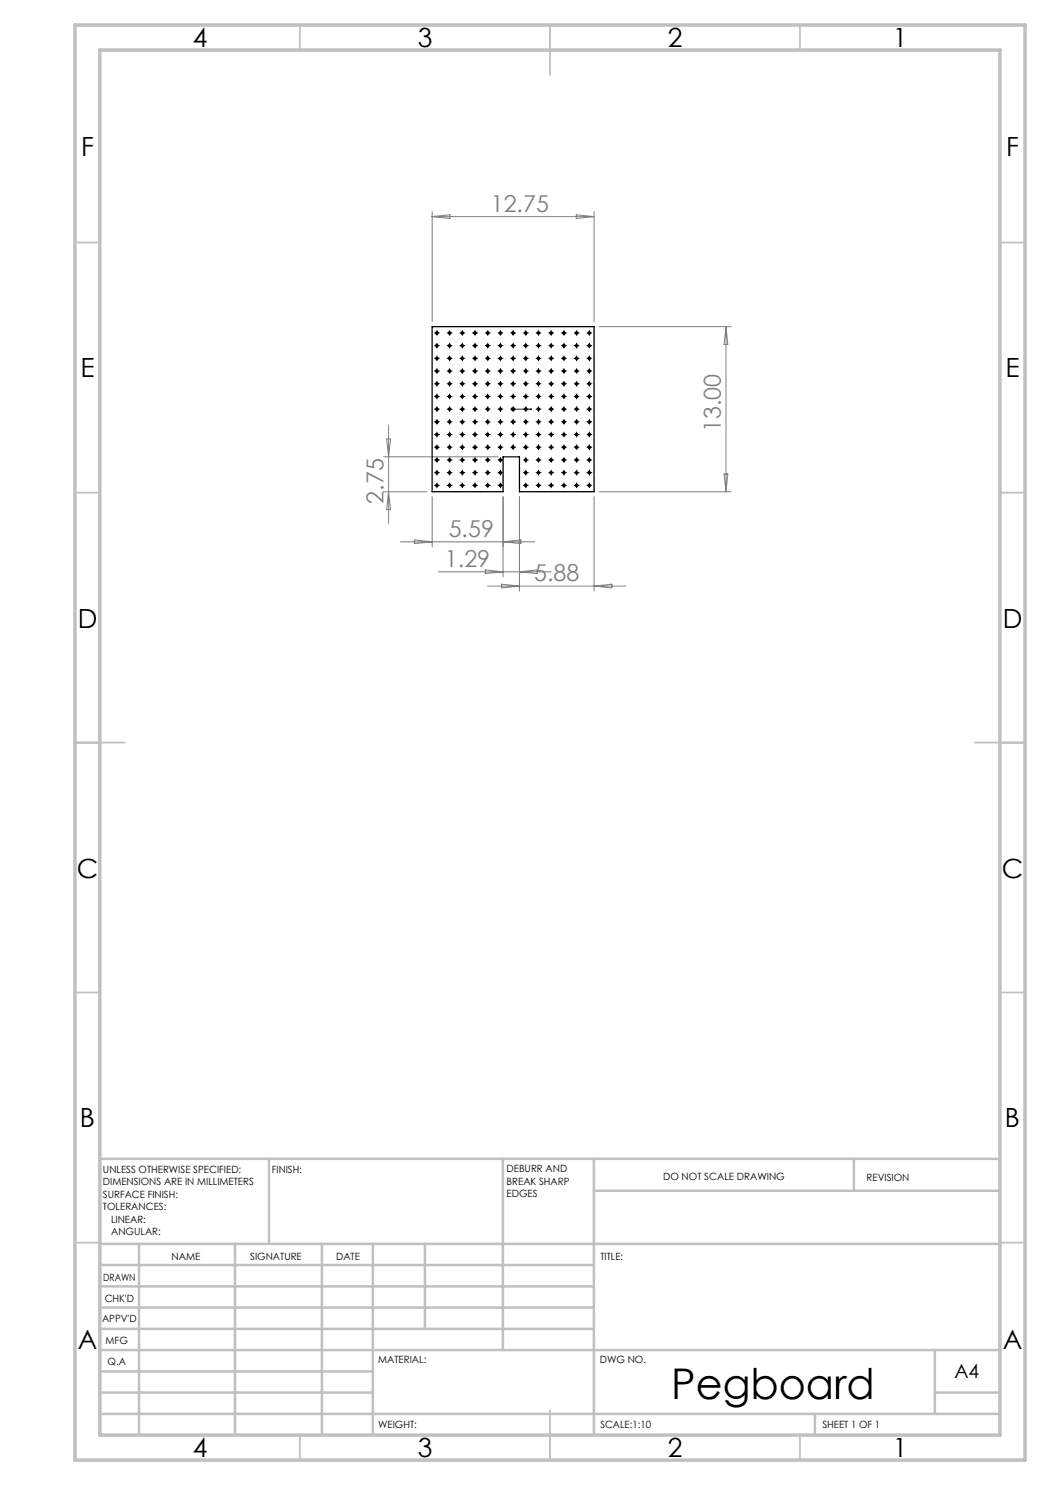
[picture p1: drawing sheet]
<svg xmlns="http://www.w3.org/2000/svg" width="210mm" height="297mm" viewBox="0 0 210 297" stroke-linecap="round" stroke-linejoin="round" font-family="sans-serif">
<path d="M102.5 81.8h.2zM102.6 81.8h.1M102.6 81.8h3.7M106.3 81.8h-.3h.3" fill="none" stroke="#00f" stroke-width=".2"/>
<g fill="none" stroke="#808080" stroke-width=".2">
<path d="M86.4 42.3v22M86.4 43.3h32.4M86.4 43.3l3.6-.3v.7zM115.3 43l3.5 .3-3.5 .4zM118.8 42.3v22M119.8 65.3h26.4M145.2 65.3v33.1M145.2 65.3l.4 3.6h-.8zM76.7 98.4h8.7M76.7 91.4h22.9M77.3 87.8h.8l-.4 3.6zM77.7 85v19.7"/>
<path d="M77.7 98.4l.4 3.5h-.8zM86.4 99.3v10.1M100.6 99.3v16.1M102.1 81.8h1M102.3 81.5l.7 .7M102.6 81.3v1M103 81.5l-.7 .7M103.9 99.3v18.9M118.8 99.3v18.9M119.8 98.4h26.4M144.8 94.8h.8l-.4 3.6zM80.1 108.4h26.9"/>
<path d="M82.9 108l3.5 .4-3.5 .3zM87.7 114.4h22.5M97 114l3.6 .4-3.6 .3zM97.5 117.2h27.7M100.3 116.8l3.6 .4-3.6 .4zM100.6 108.4l3.6-.4v.7zM103.9 114.4l3.6-.4v.7zM118.8 117.2l3.6-.4v.8z"/>
</g>
<g fill="none" stroke="#000" stroke-width=".2" stroke-dasharray="15.2 1.3 1.3 1.3">
<path d="M87.1 66.6h-.2M87.1 69.1h-.2M87.1 71.7h-.2M87.1 74.2h-.2M87.1 76.7h-.2M87.1 79.3h-.2M87.4 66.3v-.2M87.4 66.8v.3M87.4 68.9v-.3M87.4 69.4v.2M87.4 71.4v-.2M87.4 71.9v.3"/>
<path d="M87.4 74v-.3M87.4 74.5v.2M87.4 76.5v-.2M87.4 77v.2M87.4 79v-.2M87.4 79.5v.3M87.6 66.6h.3M87.6 69.1h.3M87.6 71.7h.3M87.6 74.2h.3M87.6 76.7h.3M87.6 79.3h.3"/>
<path d="M89.7 66.6h-.3M89.7 69.1h-.3M89.7 71.7h-.3M89.7 74.2h-.3M89.7 76.7h-.3M89.7 79.3h-.3M89.9 66.3v-.2M89.9 66.8v.3M89.9 68.9v-.3M89.9 69.4v.2M89.9 71.4v-.2M89.9 71.9v.3"/>
<path d="M89.9 74v-.3M89.9 74.5v.2M89.9 76.5v-.2M89.9 77v.2M89.9 79v-.2M89.9 79.5v.3M90.2 66.6h.2M90.2 69.1h.2M90.2 71.7h.2M90.2 74.2h.2M90.2 76.7h.2M90.2 79.3h.2"/>
<path d="M92.2 69.1h-.2M92.2 66.6h-.2M92.2 79.3h-.2M92.2 76.7h-.2M92.2 74.2h-.2M92.2 71.7h-.2M92.5 68.9v-.3M92.5 69.4v.2M92.5 66.3v-.2M92.5 66.8v.3M92.5 79v-.2M92.5 79.5v.3"/>
<path d="M92.5 76.5v-.2M92.5 77v.2M92.5 74v-.3M92.5 74.5v.2M92.5 71.4v-.2M92.5 71.9v.3M92.7 69.1h.3M92.7 66.6h.3M92.7 79.3h.3M92.7 76.7h.3M92.7 74.2h.3M92.7 71.7h.3"/>
<path d="M94.8 66.6h-.3M94.8 69.1h-.3M94.8 71.7h-.3M94.8 79.3h-.3M94.8 76.7h-.3M94.8 74.2h-.3M95 66.3v-.2M95 66.8v.3M95 68.9v-.3M95 69.4v.2M95 71.4v-.2M95 71.9v.3"/>
<path d="M95 79v-.2M95 79.5v.3M95 76.5v-.2M95 77v.2M95 74v-.3M95 74.5v.2M95.3 66.6h.2M95.3 69.1h.2M95.3 71.7h.2M95.3 79.3h.2M95.3 76.7h.2M95.3 74.2h.2"/>
<path d="M97.3 76.7h-.2M97.3 79.3h-.2M97.3 74.2h-.2M97.3 71.7h-.2M97.3 69.1h-.2M97.3 66.6h-.2M97.6 76.5v-.2M97.6 77v.2M97.6 79v-.2M97.6 79.5v.3M97.6 74v-.3M97.6 74.5v.2"/>
<path d="M97.6 71.4v-.2M97.6 71.9v.3M97.6 68.9v-.3M97.6 69.4v.2M97.6 66.3v-.2M97.6 66.8v.3M97.8 76.7h.2M97.8 79.3h.2M97.8 74.2h.2M97.8 71.7h.2M97.8 69.1h.2M97.8 66.6h.2"/>
<path d="M99.8 69.1h-.2M99.8 71.7h-.2M99.8 74.2h-.2M99.8 76.7h-.2M99.8 79.3h-.2M99.8 66.6h-.2M100.1 68.9v-.3M100.1 69.4v.2M100.1 71.4v-.2M100.1 71.9v.3M100.1 74v-.3M100.1 74.5v.2"/>
<path d="M100.1 76.5v-.2M100.1 77v.2M100.1 79v-.2M100.1 79.5v.3M100.1 66.3v-.2M100.1 66.8v.3M100.3 69.1h.3M100.3 71.7h.3M100.3 74.2h.3M100.3 76.7h.3M100.3 79.3h.3M100.3 66.6h.3"/>
<path d="M102.4 79.3h-.3M102.4 76.7h-.3M102.4 74.2h-.3M102.4 71.7h-.3M102.4 66.6h-.3M102.4 69.1h-.3M102.6 79v-.2M102.6 79.5v.3M102.6 76.5v-.2M102.6 77v.2M102.6 74v-.3M102.6 74.5v.2"/>
<path d="M102.6 71.4v-.2M102.6 71.9v.3M102.6 66.3v-.2M102.6 66.8v.3M102.6 68.9v-.3M102.6 69.4v.2M102.9 79.3h.2M102.9 76.7h.2M102.9 74.2h.2M102.9 71.7h.2M102.9 66.6h.2M102.9 69.1h.2"/>
<path d="M104.9 69.1h-.2M104.9 71.7h-.2M104.9 66.6h-.2M104.9 79.3h-.2M104.9 74.2h-.2M104.9 76.7h-.2M105.2 68.9v-.3M105.2 69.4v.2M105.2 71.4v-.2M105.2 71.9v.3M105.2 66.3v-.2M105.2 66.8v.3"/>
<path d="M105.2 79v-.2M105.2 79.5v.3M105.2 74v-.3M105.2 74.5v.2M105.2 76.5v-.2M105.2 77v.2M105.4 69.1h.3M105.4 71.7h.3M105.4 66.6h.3M105.4 79.3h.3M105.4 74.2h.3M105.4 76.7h.3"/>
<path d="M107.5 71.7h-.3M107.5 66.6h-.3M107.5 69.1h-.3M107.5 79.3h-.3M107.5 74.2h-.3M107.5 76.7h-.3M107.7 71.4v-.2M107.7 71.9v.3M107.7 66.3v-.2M107.7 66.8v.3M107.7 68.9v-.3M107.7 69.4v.2"/>
<path d="M107.7 79v-.2M107.7 79.5v.3M107.7 74v-.3M107.7 74.5v.2M107.7 76.5v-.2M107.7 77v.2M108 71.7h.2M108 66.6h.2M108 69.1h.2M108 79.3h.2M108 74.2h.2M108 76.7h.2"/>
<path d="M110 71.7h-.2M110 66.6h-.2M110 69.1h-.2M110 79.3h-.2M110 74.2h-.2M110 76.7h-.2M110.3 71.4v-.2M110.3 71.9v.3M110.3 66.3v-.2M110.3 66.8v.3M110.3 68.9v-.3M110.3 69.4v.2"/>
<path d="M110.3 79v-.2M110.3 79.5v.3M110.3 74v-.3M110.3 74.5v.2M110.3 76.5v-.2M110.3 77v.2M110.5 71.7h.2M110.5 66.6h.2M110.5 69.1h.2M110.5 79.3h.2M110.5 74.2h.2M110.5 76.7h.2"/>
<path d="M112.5 71.7h-.2M112.5 66.6h-.2M112.5 69.1h-.2M112.5 79.3h-.2M112.5 74.2h-.2M112.5 76.7h-.2M112.8 71.4v-.2M112.8 71.9v.3M112.8 66.3v-.2M112.8 66.8v.3M112.8 68.9v-.3M112.8 69.4v.2"/>
<path d="M112.8 79v-.2M112.8 79.5v.3M112.8 74v-.3M112.8 74.5v.2M112.8 76.5v-.2M112.8 77v.2M113 71.7h.3M113 66.6h.3M113 69.1h.3M113 79.3h.3M113 74.2h.3M113 76.7h.3"/>
<path d="M115.1 71.7h-.3M115.1 66.6h-.3M115.1 69.1h-.3M115.1 79.3h-.3M115.1 74.2h-.3M115.1 76.7h-.3M115.3 71.4v-.2M115.3 71.9v.3M115.3 66.3v-.2M115.3 66.8v.3M115.3 68.9v-.3M115.3 69.4v.2"/>
<path d="M115.3 79v-.2M115.3 79.5v.3M115.3 74v-.3M115.3 74.5v.2M115.3 76.5v-.2M115.3 77v.2M115.6 71.7h.2M115.6 66.6h.2M115.6 69.1h.2M115.6 79.3h.2M115.6 74.2h.2M115.6 76.7h.2"/>
<path d="M117.6 71.7h-.2M117.6 66.6h-.2M117.6 69.1h-.2M117.6 79.3h-.2M117.6 74.2h-.2M117.6 76.7h-.2M117.9 71.4v-.2M117.9 71.9v.3M117.9 66.3v-.2M117.9 66.8v.3M117.9 68.9v-.3M117.9 69.4v.2"/>
<path d="M117.9 79v-.2M117.9 79.5v.3M117.9 74v-.3M117.9 74.5v.2M117.9 76.5v-.2M117.9 77v.2M118.1 71.7h.3M118.1 66.6h.3M118.1 69.1h.3M118.1 79.3h.3M118.1 74.2h.3M118.1 76.7h.3"/>
<path d="M87.1 89.4h-.2M87.1 86.9h-.2M87.1 92h-.2M87.1 81.8h-.2M87.1 84.4h-.2M87.1 97.1h-.2M87.1 94.5h-.2M87.4 89.2v-.2M87.4 89.7v.2M87.4 86.7v-.3M87.4 87.2v.2M87.4 91.7v-.2"/>
<path d="M87.4 92.2v.3M87.4 81.6v-.3M87.4 82.1v.2M87.4 84.1v-.2M87.4 84.6v.3M87.4 96.8v-.2M87.4 97.3v.3M87.4 94.3v-.3M87.4 94.8v.2M87.6 89.4h.3M87.6 86.9h.3M87.6 92h.3"/>
<path d="M87.6 81.8h.3M87.6 84.4h.3M87.6 97.1h.3M87.6 94.5h.3M89.7 89.4h-.3M89.7 86.9h-.3M89.7 92h-.3M89.7 81.8h-.3M89.7 84.4h-.3M89.7 97.1h-.3M89.7 94.5h-.3M89.9 89.2v-.2"/>
<path d="M89.9 89.7v.2M89.9 86.7v-.3M89.9 87.2v.2M89.9 91.7v-.2M89.9 92.2v.3M89.9 81.6v-.3M89.9 82.1v.2M89.9 84.1v-.2M89.9 84.6v.3M89.9 96.8v-.2M89.9 97.3v.3M89.9 94.3v-.3"/>
<path d="M89.9 94.8v.2M90.2 89.4h.2M90.2 86.9h.2M90.2 92h.2M90.2 81.8h.2M90.2 84.4h.2M90.2 97.1h.2M90.2 94.5h.2M92.2 89.4h-.2M92.2 86.9h-.2M92.2 92h-.2M92.2 81.8h-.2"/>
<path d="M92.2 84.4h-.2M92.2 97.1h-.2M92.2 94.5h-.2M92.5 89.2v-.2M92.5 89.7v.2M92.5 86.7v-.3M92.5 87.2v.2M92.5 91.7v-.2M92.5 92.2v.3M92.5 81.6v-.3M92.5 82.1v.2M92.5 84.1v-.2"/>
<path d="M92.5 84.6v.3M92.5 96.8v-.2M92.5 97.3v.3M92.5 94.3v-.3M92.5 94.8v.2M92.7 89.4h.3M92.7 86.9h.3M92.7 92h.3M92.7 81.8h.3M92.7 84.4h.3M92.7 97.1h.3M92.7 94.5h.3"/>
<path d="M94.8 89.4h-.3M94.8 86.9h-.3M94.8 92h-.3M94.8 81.8h-.3M94.8 84.4h-.3M94.8 97.1h-.3M94.8 94.5h-.3M95 89.2v-.2M95 89.7v.2M95 86.7v-.3M95 87.2v.2M95 91.7v-.2"/>
<path d="M95 92.2v.3M95 81.6v-.3M95 82.1v.2M95 84.1v-.2M95 84.6v.3M95 96.8v-.2M95 97.3v.3M95 94.3v-.3M95 94.8v.2M95.3 89.4h.2M95.3 86.9h.2M95.3 92h.2"/>
<path d="M95.3 81.8h.2M95.3 84.4h.2M95.3 97.1h.2M95.3 94.5h.2M97.3 89.4h-.2M97.3 86.9h-.2M97.3 92h-.2M97.3 81.8h-.2M97.3 84.4h-.2M97.3 97.1h-.2M97.3 94.5h-.2M97.6 89.2v-.2"/>
<path d="M97.6 89.7v.2M97.6 86.7v-.3M97.6 87.2v.2M97.6 91.7v-.2M97.6 92.2v.3M97.6 81.6v-.3M97.6 82.1v.2M97.6 84.1v-.2M97.6 84.6v.3M97.6 96.8v-.2M97.6 97.3v.3M97.6 94.3v-.3"/>
<path d="M97.6 94.8v.2M97.8 89.4h.2M97.8 86.9h.2M97.8 92h.2M97.8 81.8h.2M97.8 84.4h.2M97.8 97.1h.2M97.8 94.5h.2M99.8 89.4h-.2M99.8 86.9h-.2M99.8 94.5h-.2M99.8 92h-.2"/>
<path d="M99.8 81.8h-.2M99.8 84.4h-.2M99.8 97.1h-.2M100.1 89.2v-.2M100.1 89.7v.2M100.1 86.7v-.3M100.1 87.2v.2M100.1 94.3v-.3M100.1 94.8v.2M100.1 91.7v-.2M100.1 92.2v.3M100.1 81.6v-.3"/>
<path d="M100.1 82.1v.2M100.1 84.1v-.2M100.1 84.6v.3M100.1 96.8v-.2M100.1 97.3v.3M100.3 89.4h.3M100.3 86.9h.3M100.3 94.5h.3M100.3 92h.3M100.3 81.8h.3M100.3 84.4h.3M100.3 97.1h.3"/>
<path d="M102.4 81.8h-.3M102.4 84.4h-.3M102.4 86.9h-.3M102.4 89.4h-.3M102.6 81.6v-.3M102.6 82.1v.2M102.6 84.1v-.2M102.6 84.6v.3M102.6 86.7v-.3M102.6 87.2v.2M102.6 89.2v-.2M102.6 89.7v.2"/>
<path d="M102.9 81.8h.2M102.9 84.4h.2M102.9 86.9h.2M102.9 89.4h.2M104.9 94.5h-.2M104.9 92h-.2M104.9 89.4h-.2M104.9 86.9h-.2M104.9 84.4h-.2M104.9 97.1h-.2M104.9 81.8h-.2M105.2 94.3v-.3"/>
<path d="M105.2 94.8v.2M105.2 91.7v-.2M105.2 92.2v.3M105.2 89.2v-.2M105.2 89.7v.2M105.2 86.7v-.3M105.2 87.2v.2M105.2 84.1v-.2M105.2 84.6v.3M105.2 96.8v-.2M105.2 97.3v.3M105.2 81.6v-.3"/>
<path d="M105.2 82.1v.2M105.4 94.5h.3M105.4 92h.3M105.4 89.4h.3M105.4 86.9h.3M105.4 84.4h.3M105.4 97.1h.3M105.4 81.8h.3M107.5 86.9h-.3M107.5 84.4h-.3M107.5 89.4h-.3M107.5 92h-.3"/>
<path d="M107.5 94.5h-.3M107.5 97.1h-.3M107.5 81.8h-.3M107.7 86.7v-.3M107.7 87.2v.2M107.7 84.1v-.2M107.7 84.6v.3M107.7 89.2v-.2M107.7 89.7v.2M107.7 91.7v-.2M107.7 92.2v.3M107.7 94.3v-.3"/>
<path d="M107.7 94.8v.2M107.7 96.8v-.2M107.7 97.3v.3M107.7 81.6v-.3M107.7 82.1v.2M108 86.9h.2M108 84.4h.2M108 89.4h.2M108 92h.2M108 94.5h.2M108 97.1h.2M108 81.8h.2"/>
<path d="M110 97.1h-.2M110 94.5h-.2M110 92h-.2M110 84.4h-.2M110 86.9h-.2M110 89.4h-.2M110 81.8h-.2M110.3 96.8v-.2M110.3 97.3v.3M110.3 94.3v-.3M110.3 94.8v.2M110.3 91.7v-.2"/>
<path d="M110.3 92.2v.3M110.3 84.1v-.2M110.3 84.6v.3M110.3 86.7v-.3M110.3 87.2v.2M110.3 89.2v-.2M110.3 89.7v.2M110.3 81.6v-.3M110.3 82.1v.2M110.5 97.1h.2M110.5 94.5h.2M110.5 92h.2"/>
<path d="M110.5 84.4h.2M110.5 86.9h.2M110.5 89.4h.2M110.5 81.8h.2M112.5 84.4h-.2M112.5 86.9h-.2M112.5 89.4h-.2M112.5 92h-.2M112.5 94.5h-.2M112.5 97.1h-.2M112.5 81.8h-.2M112.8 84.1v-.2"/>
<path d="M112.8 84.6v.3M112.8 86.7v-.3M112.8 87.2v.2M112.8 89.2v-.2M112.8 89.7v.2M112.8 91.7v-.2M112.8 92.2v.3M112.8 94.3v-.3M112.8 94.8v.2M112.8 96.8v-.2M112.8 97.3v.3M112.8 81.6v-.3"/>
<path d="M112.8 82.1v.2M113 84.4h.3M113 86.9h.3M113 89.4h.3M113 92h.3M113 94.5h.3M113 97.1h.3M113 81.8h.3M115.1 97.1h-.3M115.1 94.5h-.3M115.1 92h-.3M115.1 89.4h-.3"/>
<path d="M115.1 86.9h-.3M115.1 84.4h-.3M115.1 81.8h-.3M115.3 96.8v-.2M115.3 97.3v.3M115.3 94.3v-.3M115.3 94.8v.2M115.3 91.7v-.2M115.3 92.2v.3M115.3 89.2v-.2M115.3 89.7v.2M115.3 86.7v-.3"/>
<path d="M115.3 87.2v.2M115.3 84.1v-.2M115.3 84.6v.3M115.3 81.6v-.3M115.3 82.1v.2M115.6 97.1h.2M115.6 94.5h.2M115.6 92h.2M115.6 89.4h.2M115.6 86.9h.2M115.6 84.4h.2M115.6 81.8h.2"/>
<path d="M117.6 81.8h-.2M117.6 97.1h-.2M117.6 94.5h-.2M117.6 92h-.2M117.6 89.4h-.2M117.6 86.9h-.2M117.6 84.4h-.2M117.9 81.6v-.3M117.9 82.1v.2M117.9 96.8v-.2M117.9 97.3v.3M117.9 94.3v-.3"/>
<path d="M117.9 94.8v.2M117.9 91.7v-.2M117.9 92.2v.3M117.9 89.2v-.2M117.9 89.7v.2M117.9 86.7v-.3M117.9 87.2v.2M117.9 84.1v-.2M117.9 84.6v.3M118.1 81.8h.3M118.1 97.1h.3M118.1 94.5h.3"/>
<path d="M118.1 92h.3M118.1 89.4h.3M118.1 86.9h.3M118.1 84.4h.3"/>
</g>
<g fill="none" stroke="#000" stroke-width=".2">
<path d="M87.1 66.6h.5M87.1 69.1h.5M87.1 71.7h.5M87.1 74.2h.5M87.1 76.8h.5M87.1 79.3h.5M87.4 66.4v.4M87.4 68.9v.5M87.4 71.4v.5M87.4 74v.5M87.4 76.5v.5M87.4 79.1v.4"/>
<path d="M89.7 66.6h.5M89.7 69.1h.5M89.7 71.7h.5M89.7 74.2h.5M89.7 76.8h.5M89.7 79.3h.5M89.9 66.4v.4M89.9 68.9v.5M89.9 71.4v.5M89.9 74v.5M89.9 76.5v.5M89.9 79.1v.4"/>
<path d="M92.2 66.6h.5M92.2 69.1h.5M92.2 71.7h.5M92.2 74.2h.5M92.2 76.8h.5M92.2 79.3h.5M92.5 66.4v.4M92.5 68.9v.5M92.5 71.4v.5M92.5 74v.5M92.5 76.5v.5M92.5 79.1v.4"/>
<path d="M94.8 66.6h.4M94.8 69.1h.4M94.8 71.7h.4M94.8 74.2h.4M94.8 76.8h.4M94.8 79.3h.4M95 66.4v.4M95 68.9v.5M95 71.4v.5M95 74v.5M95 76.5v.5M95 79.1v.4"/>
<path d="M97.3 66.6h.5M97.3 69.1h.5M97.3 71.7h.5M97.3 74.2h.5M97.3 76.8h.5M97.3 79.3h.5M97.5 66.4v.4M97.5 68.9v.5M97.5 71.4v.5M97.5 74v.5M97.5 76.5v.5M97.5 79.1v.4"/>
<path d="M99.8 66.6h.5M99.8 69.1h.5M99.8 71.7h.5M99.8 74.2h.5M99.8 76.8h.5M99.8 79.3h.5M100.1 66.4v.4M100.1 68.9v.5M100.1 71.4v.5M100.1 74v.5M100.1 76.5v.5M100.1 79.1v.4"/>
<path d="M102.4 66.6h.5M102.4 69.1h.5M102.4 71.7h.5M102.4 74.2h.5M102.4 76.8h.5M102.4 79.3h.5M102.6 66.4v.4M102.6 68.9v.5M102.6 71.4v.5M102.6 74v.5M102.6 76.5v.5M102.6 79.1v.4"/>
<path d="M104.9 66.6h.5M104.9 69.1h.5M104.9 71.7h.5M104.9 74.2h.5M104.9 76.8h.5M104.9 79.3h.5M105.2 66.4v.4M105.2 68.9v.5M105.2 71.4v.5M105.2 74v.5M105.2 76.5v.5M105.2 79.1v.4"/>
<path d="M107.5 66.6h.4M107.5 69.1h.4M107.5 71.7h.4M107.5 74.2h.4M107.5 76.8h.4M107.5 79.3h.4M107.7 66.4v.4M107.7 68.9v.5M107.7 71.4v.5M107.7 74v.5M107.7 76.5v.5M107.7 79.1v.4"/>
<path d="M110 66.6h.5M110 69.1h.5M110 71.7h.5M110 74.2h.5M110 76.8h.5M110 79.3h.5M110.2 66.4v.4M110.2 68.9v.5M110.2 71.4v.5M110.2 74v.5M110.2 76.5v.5M110.2 79.1v.4"/>
<path d="M112.5 66.6h.5M112.5 69.1h.5M112.5 71.7h.5M112.5 74.2h.5M112.5 76.8h.5M112.5 79.3h.5M112.8 66.4v.4M112.8 68.9v.5M112.8 71.4v.5M112.8 74v.5M112.8 76.5v.5M112.8 79.1v.4"/>
<path d="M115.1 66.6h.5M115.1 69.1h.5M115.1 71.7h.5M115.1 74.2h.5M115.1 76.8h.5M115.1 79.3h.5M115.3 66.4v.4M115.3 68.9v.5M115.3 71.4v.5M115.3 74v.5M115.3 76.5v.5M115.3 79.1v.4"/>
<path d="M117.6 66.6h.5M117.6 69.1h.5M117.6 71.7h.5M117.6 74.2h.5M117.6 76.8h.5M117.6 79.3h.5M117.9 66.4v.4M117.9 68.9v.5M117.9 71.4v.5M117.9 74v.5M117.9 76.5v.5M117.9 79.1v.4"/>
<path d="M87.1 81.8h.5M87.1 84.4h.5M87.1 86.9h.5M87.1 89.5h.5M87.1 92h.5M87.1 97.1h.5M87.1 94.5h.5M87.4 81.6v.5M87.4 84.1v.5M87.4 86.7v.5M87.4 89.2v.5M87.4 91.8v.4"/>
<path d="M87.4 94.3v.5M87.4 96.8v.5M89.7 81.8h.5M89.7 84.4h.5M89.7 86.9h.5M89.7 89.5h.5M89.7 92h.5M89.7 97.1h.5M89.7 94.5h.5M89.9 81.6v.5M89.9 84.1v.5M89.9 86.7v.5"/>
<path d="M89.9 89.2v.5M89.9 91.8v.4M89.9 94.3v.5M89.9 96.8v.5M92.2 81.8h.5M92.2 84.4h.5M92.2 86.9h.5M92.2 89.5h.5M92.2 92h.5M92.2 97.1h.5M92.2 94.5h.5M92.5 81.6v.5"/>
<path d="M92.5 84.1v.5M92.5 86.7v.5M92.5 89.2v.5M92.5 91.8v.4M92.5 94.3v.5M92.5 96.8v.5M94.8 81.8h.4M94.8 84.4h.4M94.8 86.9h.4M94.8 89.5h.4M94.8 92h.4M94.8 97.1h.4"/>
<path d="M94.8 94.5h.4M95 81.6v.5M95 84.1v.5M95 86.7v.5M95 89.2v.5M95 91.8v.4M95 94.3v.5M95 96.8v.5M97.3 81.8h.5M97.3 84.4h.5M97.3 86.9h.5M97.3 89.5h.5"/>
<path d="M97.3 92h.5M97.3 97.1h.5M97.3 94.5h.5M97.5 81.6v.5M97.5 84.1v.5M97.5 86.7v.5M97.5 89.2v.5M97.5 91.8v.4M97.5 94.3v.5M97.5 96.8v.5M99.8 81.8h.5M99.8 84.4h.5"/>
<path d="M99.8 86.9h.5M99.8 89.5h.5M99.8 92h.5M99.8 97.1h.5M99.8 94.5h.5M100.1 81.6v.5M100.1 84.1v.5M100.1 86.7v.5M100.1 89.2v.5M100.1 91.8v.4M100.1 94.3v.5M100.1 96.8v.5"/>
<path d="M102.4 81.8h.5M102.4 84.4h.5M102.4 86.9h.5M102.4 89.5h.5M102.6 81.6v.5M102.6 84.1v.5M102.6 86.7v.5M102.6 89.2v.5M104.9 81.8h.5M104.9 84.4h.5M104.9 86.9h.5M104.9 89.5h.5"/>
<path d="M104.9 92h.5M104.9 97.1h.5M104.9 94.5h.5M105.2 81.6v.5M105.2 84.1v.5M105.2 86.7v.5M105.2 89.2v.5M105.2 91.8v.4M105.2 94.3v.5M105.2 96.8v.5M107.5 81.8h.4M107.5 84.4h.4"/>
<path d="M107.5 86.9h.4M107.5 89.5h.4M107.5 92h.4M107.5 97.1h.4M107.5 94.5h.4M107.7 81.6v.5M107.7 84.1v.5M107.7 86.7v.5M107.7 89.2v.5M107.7 91.8v.4M107.7 94.3v.5M107.7 96.8v.5"/>
<path d="M110 81.8h.5M110 84.4h.5M110 86.9h.5M110 89.5h.5M110 92h.5M110 97.1h.5M110 94.5h.5M110.2 81.6v.5M110.2 84.1v.5M110.2 86.7v.5M110.2 89.2v.5M110.2 91.8v.4"/>
<path d="M110.2 94.3v.5M110.2 96.8v.5M112.5 81.8h.5M112.5 84.4h.5M112.5 86.9h.5M112.5 89.5h.5M112.5 92h.5M112.5 97.1h.5M112.5 94.5h.5M112.8 81.6v.5M112.8 84.1v.5M112.8 86.7v.5"/>
<path d="M112.8 89.2v.5M112.8 91.8v.4M112.8 94.3v.5M112.8 96.8v.5M115.1 81.8h.5M115.1 84.4h.5M115.1 86.9h.5M115.1 89.5h.5M115.1 92h.5M115.1 97.1h.5M115.1 94.5h.5M115.3 81.6v.5"/>
<path d="M115.3 84.1v.5M115.3 86.7v.5M115.3 89.2v.5M115.3 91.8v.4M115.3 94.3v.5M115.3 96.8v.5M117.6 81.8h.5M117.6 84.4h.5M117.6 86.9h.5M117.6 89.5h.5M117.6 92h.5M117.6 97.1h.5"/>
<path d="M117.6 94.5h.5M117.9 81.6v.5M117.9 84.1v.5M117.9 86.7v.5M117.9 89.2v.5M117.9 91.8v.4M117.9 94.3v.5M117.9 96.8v.5"/>
</g>
<g fill="none" stroke="#c0c0c0" stroke-width=".35">
<path d="M60 5v5M110 5v10M160 5v5M15 48.5h5M200 48.5h5M15 98.5h5M200 98.5h5M15 148.5h10M195 148.5h10M15 198.5h5M200 198.5h5M15 248.5h5"/>
<path d="M200 248.5h5M60 287v5M110 282v10M160 287v5"/>
</g>
<g fill="none" stroke="#c0c0c0" stroke-width=".5">
<path d="M53.8 231.8v17M100.6 231.8v38.2M118.8 231.8v55.2M118.8 238.2h81.2M170.8 231.8v6.4M200 231.8h-180v55.2M20 248.8h180M20 257.3h98.8M20 253h98.8M27.8 248.8v38.2M47 248.8v38.2M64.4 248.8v38.2"/>
<path d="M74.6 248.8v38.2M85 248.8v17M20 265.8h98.8M20 261.5h98.8M20 278.5h54.6M20 274.3h54.6M20 270h180M187 278.5h13M187 270v12.8M20 282.8h180M163 282.8v4.2"/>
</g>
<path d="M15 5h190v287h-190zM20 10h180v277h-180z" fill="none" stroke="#c0c0c0" stroke-width=".7"/>
<path d="M106 81.8h.3zM102.5 81.8h.2z" fill="#00f"/>
<g fill="none" stroke="#000" stroke-width=".25">
<path d="M86.4 65.3h32.4v33.1h-14.9v-7h-3.3v7h-14.2z"/>
<circle cx="87.4" cy="74.2" r=".24"/>
<circle cx="87.4" cy="66.6" r=".24"/>
<circle cx="87.4" cy="79.3" r=".24"/>
<circle cx="87.4" cy="76.8" r=".24"/>
<circle cx="87.4" cy="69.1" r=".24"/>
<circle cx="87.4" cy="71.7" r=".24"/>
<circle cx="89.9" cy="74.2" r=".24"/>
<circle cx="89.9" cy="66.6" r=".24"/>
<circle cx="89.9" cy="79.3" r=".24"/>
<circle cx="89.9" cy="69.1" r=".24"/>
<circle cx="89.9" cy="71.7" r=".24"/>
<circle cx="89.9" cy="76.8" r=".24"/>
<circle cx="92.4" cy="74.2" r=".24"/>
<circle cx="92.4" cy="66.6" r=".24"/>
<circle cx="92.4" cy="79.3" r=".24"/>
<circle cx="92.4" cy="69.1" r=".24"/>
<circle cx="92.4" cy="76.8" r=".24"/>
<circle cx="92.4" cy="71.7" r=".24"/>
<circle cx="95" cy="74.2" r=".24"/>
<circle cx="95" cy="66.6" r=".24"/>
<circle cx="95" cy="79.3" r=".24"/>
<circle cx="95" cy="69.1" r=".24"/>
<circle cx="95" cy="71.7" r=".24"/>
<circle cx="95" cy="76.8" r=".24"/>
<circle cx="97.5" cy="74.2" r=".24"/>
<circle cx="97.5" cy="66.6" r=".24"/>
<circle cx="97.5" cy="79.3" r=".24"/>
<circle cx="97.5" cy="71.7" r=".24"/>
<circle cx="97.5" cy="69.1" r=".24"/>
<circle cx="97.5" cy="76.8" r=".24"/>
<circle cx="100.1" cy="74.2" r=".24"/>
<circle cx="100.1" cy="66.6" r=".24"/>
<circle cx="100.1" cy="79.3" r=".24"/>
<circle cx="100.1" cy="69.1" r=".24"/>
<circle cx="100.1" cy="76.8" r=".24"/>
<circle cx="100.1" cy="71.7" r=".24"/>
<circle cx="102.6" cy="74.2" r=".24"/>
<circle cx="102.6" cy="66.6" r=".24"/>
<circle cx="102.6" cy="79.3" r=".24"/>
<circle cx="102.6" cy="76.8" r=".24"/>
<circle cx="102.6" cy="69.1" r=".24"/>
<circle cx="102.6" cy="71.7" r=".24"/>
<circle cx="105.1" cy="74.2" r=".24"/>
<circle cx="105.1" cy="66.6" r=".24"/>
<circle cx="105.1" cy="79.3" r=".24"/>
<circle cx="105.1" cy="69.1" r=".24"/>
<circle cx="105.1" cy="76.8" r=".24"/>
<circle cx="105.1" cy="71.7" r=".24"/>
<circle cx="107.7" cy="74.2" r=".24"/>
<circle cx="107.7" cy="66.6" r=".24"/>
<circle cx="107.7" cy="79.3" r=".24"/>
<circle cx="107.7" cy="71.7" r=".24"/>
<circle cx="107.7" cy="76.8" r=".24"/>
<circle cx="107.7" cy="69.1" r=".24"/>
<circle cx="110.2" cy="74.2" r=".24"/>
<circle cx="110.2" cy="66.6" r=".24"/>
<circle cx="110.2" cy="79.3" r=".24"/>
<circle cx="110.2" cy="71.7" r=".24"/>
<circle cx="110.2" cy="76.8" r=".24"/>
<circle cx="110.2" cy="69.1" r=".24"/>
<circle cx="112.8" cy="74.2" r=".24"/>
<circle cx="112.8" cy="66.6" r=".24"/>
<circle cx="112.8" cy="79.3" r=".24"/>
<circle cx="112.8" cy="71.7" r=".24"/>
<circle cx="112.8" cy="69.1" r=".24"/>
<circle cx="112.8" cy="76.8" r=".24"/>
<circle cx="115.3" cy="74.2" r=".24"/>
<circle cx="115.3" cy="66.6" r=".24"/>
<circle cx="115.3" cy="79.3" r=".24"/>
<circle cx="115.3" cy="71.7" r=".24"/>
<circle cx="115.3" cy="76.8" r=".24"/>
<circle cx="115.3" cy="69.1" r=".24"/>
<circle cx="117.8" cy="74.2" r=".24"/>
<circle cx="117.8" cy="66.6" r=".24"/>
<circle cx="117.8" cy="79.3" r=".24"/>
<circle cx="117.8" cy="69.1" r=".24"/>
<circle cx="117.8" cy="76.8" r=".24"/>
<circle cx="117.8" cy="71.7" r=".24"/>
<circle cx="87.4" cy="81.8" r=".24"/>
<circle cx="87.4" cy="89.5" r=".24"/>
<circle cx="87.4" cy="97.1" r=".24"/>
<circle cx="87.4" cy="86.9" r=".24"/>
<circle cx="87.4" cy="84.4" r=".24"/>
<circle cx="87.4" cy="94.5" r=".24"/>
<circle cx="87.4" cy="92" r=".24"/>
<circle cx="89.9" cy="81.8" r=".24"/>
<circle cx="89.9" cy="89.5" r=".24"/>
<circle cx="89.9" cy="97.1" r=".24"/>
<circle cx="89.9" cy="86.9" r=".24"/>
<circle cx="89.9" cy="84.4" r=".24"/>
<circle cx="89.9" cy="94.5" r=".24"/>
<circle cx="89.9" cy="92" r=".24"/>
<circle cx="92.4" cy="81.8" r=".24"/>
<circle cx="92.4" cy="89.5" r=".24"/>
<circle cx="92.4" cy="97.1" r=".24"/>
<circle cx="92.4" cy="86.9" r=".24"/>
<circle cx="92.4" cy="84.4" r=".24"/>
<circle cx="92.4" cy="94.5" r=".24"/>
<circle cx="92.4" cy="92" r=".24"/>
<circle cx="95" cy="81.8" r=".24"/>
<circle cx="95" cy="89.5" r=".24"/>
<circle cx="95" cy="97.1" r=".24"/>
<circle cx="95" cy="86.9" r=".24"/>
<circle cx="95" cy="84.4" r=".24"/>
<circle cx="95" cy="94.5" r=".24"/>
<circle cx="95" cy="92" r=".24"/>
<circle cx="97.5" cy="81.8" r=".24"/>
<circle cx="97.5" cy="89.5" r=".24"/>
<circle cx="97.5" cy="97.1" r=".24"/>
<circle cx="97.5" cy="86.9" r=".24"/>
<circle cx="97.5" cy="84.4" r=".24"/>
<circle cx="97.5" cy="94.5" r=".24"/>
<circle cx="97.5" cy="92" r=".24"/>
<circle cx="100.1" cy="81.8" r=".24"/>
<circle cx="100.1" cy="89.5" r=".24"/>
<circle cx="100.1" cy="97.1" r=".24"/>
<circle cx="100.1" cy="84.4" r=".24"/>
<circle cx="100.1" cy="86.9" r=".24"/>
<circle cx="100.1" cy="94.5" r=".24"/>
<circle cx="100.1" cy="92" r=".24"/>
<circle cx="102.6" cy="81.8" r=".24"/>
<circle cx="102.6" cy="89.5" r=".24"/>
<circle cx="102.6" cy="84.4" r=".24"/>
<circle cx="102.6" cy="86.9" r=".24"/>
<circle cx="105.1" cy="81.8" r=".24"/>
<circle cx="105.1" cy="89.5" r=".24"/>
<circle cx="105.1" cy="97.1" r=".24"/>
<circle cx="105.1" cy="84.4" r=".24"/>
<circle cx="105.1" cy="86.9" r=".24"/>
<circle cx="105.1" cy="94.5" r=".24"/>
<circle cx="105.1" cy="92" r=".24"/>
<circle cx="107.7" cy="81.8" r=".24"/>
<circle cx="107.7" cy="89.5" r=".24"/>
<circle cx="107.7" cy="97.1" r=".24"/>
<circle cx="107.7" cy="86.9" r=".24"/>
<circle cx="107.7" cy="84.4" r=".24"/>
<circle cx="107.7" cy="94.5" r=".24"/>
<circle cx="107.7" cy="92" r=".24"/>
<circle cx="110.2" cy="81.8" r=".24"/>
<circle cx="110.2" cy="89.5" r=".24"/>
<circle cx="110.2" cy="97.1" r=".24"/>
<circle cx="110.2" cy="84.4" r=".24"/>
<circle cx="110.2" cy="86.9" r=".24"/>
<circle cx="110.2" cy="94.5" r=".24"/>
<circle cx="110.2" cy="92" r=".24"/>
<circle cx="112.8" cy="81.8" r=".24"/>
<circle cx="112.8" cy="89.5" r=".24"/>
<circle cx="112.8" cy="97.1" r=".24"/>
<circle cx="112.8" cy="86.9" r=".24"/>
<circle cx="112.8" cy="84.4" r=".24"/>
<circle cx="112.8" cy="94.5" r=".24"/>
<circle cx="112.8" cy="92" r=".24"/>
<circle cx="115.3" cy="81.8" r=".24"/>
<circle cx="115.3" cy="89.5" r=".24"/>
<circle cx="115.3" cy="97.1" r=".24"/>
<circle cx="115.3" cy="86.9" r=".24"/>
<circle cx="115.3" cy="84.4" r=".24"/>
<circle cx="115.3" cy="94.5" r=".24"/>
<circle cx="115.3" cy="92" r=".24"/>
<circle cx="117.8" cy="81.8" r=".24"/>
<circle cx="117.8" cy="89.5" r=".24"/>
<circle cx="117.8" cy="97.1" r=".24"/>
<circle cx="117.8" cy="86.9" r=".24"/>
<circle cx="117.8" cy="84.4" r=".24"/>
<circle cx="117.8" cy="94.5" r=".24"/>
<circle cx="117.8" cy="92" r=".24"/>
</g>
<text font-size="8.5" x="134.3" y="279.7">Pegboard</text>
<g font-size="5.3">
<text x="38.5" y="9.5">4</text>
<text x="83.5" y="9.5">3</text>
<text x="133.6" y="9.5">2</text>
<text x="178.6" y="9.5">1</text>
<text x="16.2" y="31.3">F</text>
<text x="201.2" y="31.3">F</text>
<text x="16.1" y="75.5">E</text>
<text x="201.1" y="75.5">E</text>
<text x="15.5" y="125.5">D</text>
<text x="200.5" y="125.5">D</text>
<text x="15.4" y="175.5">C</text>
<text x="200.4" y="175.5">C</text>
<text x="16" y="225.5">B</text>
<text x="201" y="225.5">B</text>
<text x="15.5" y="269.8">A</text>
<text x="200.5" y="269.8">A</text>
<text x="38.5" y="291.5">4</text>
<text x="83.5" y="291.5">3</text>
<text x="133.6" y="291.5">2</text>
<text x="178.6" y="291.5">1</text>
</g>
<g font-size="4.7" fill="#808080">
<text x="98.2" y="42.3">12.75</text>
<text x="144.2" y="86.4" transform="rotate(-90 144.2 86.4)">13.00</text>
<text x="76.7" y="100.8" transform="rotate(-90 76.7 100.8)">2.75</text>
<text x="89.7" y="107.3">5.59</text>
<text x="89" y="113.3">1.29</text>
<text x="106.8" y="116.2">5.88</text>
</g>
<text font-size="3.9" x="190.9" y="275.5">A4</text>
<g font-size="2">
<text x="20.6" y="234.6">UNLESS OTHERWISE SPECIFIED:</text>
<text x="20.6" y="237.1">DIMENSIONS ARE IN MILLIMETERS</text>
<text x="20.6" y="239.6">SURFACE FINISH:</text>
<text x="54.4" y="234.6">FINISH:</text>
<text x="101.3" y="234.5">DEBURR AND</text>
<text x="101.3" y="237">BREAK SHARP</text>
<text x="101.3" y="239.5">EDGES</text>
<text x="132.6" y="236">DO NOT SCALE DRAWING</text>
<text x="173.3" y="236.2">REVISION</text>
<text x="20.6" y="242.1">TOLERANCES:</text>
<text x="22.2" y="244.6">LINEAR:</text>
<text x="22.2" y="247.1">ANGULAR:</text>
<text x="34.3" y="252">NAME</text>
<text x="50" y="251.9">SIGNATURE</text>
<text x="67.2" y="251.9">DATE</text>
<text x="120.1" y="251.9">TITLE:</text>
<text x="20.6" y="256.1">DRAWN</text>
<text x="20.9" y="260.3">CHK'D</text>
<text x="20.4" y="264.4">APPV'D</text>
<text x="21.1" y="268.8">MFG</text>
<text x="21.5" y="273">Q.A</text>
<text x="75.6" y="272.5">MATERIAL:</text>
<text x="120" y="272.5">DWG NO.</text>
<text x="75.6" y="285.5">WEIGHT:</text>
<text x="120.1" y="285.6">SCALE:1:10</text>
<text x="164.5" y="285.6">SHEET 1 OF 1</text>
</g>
</svg>
